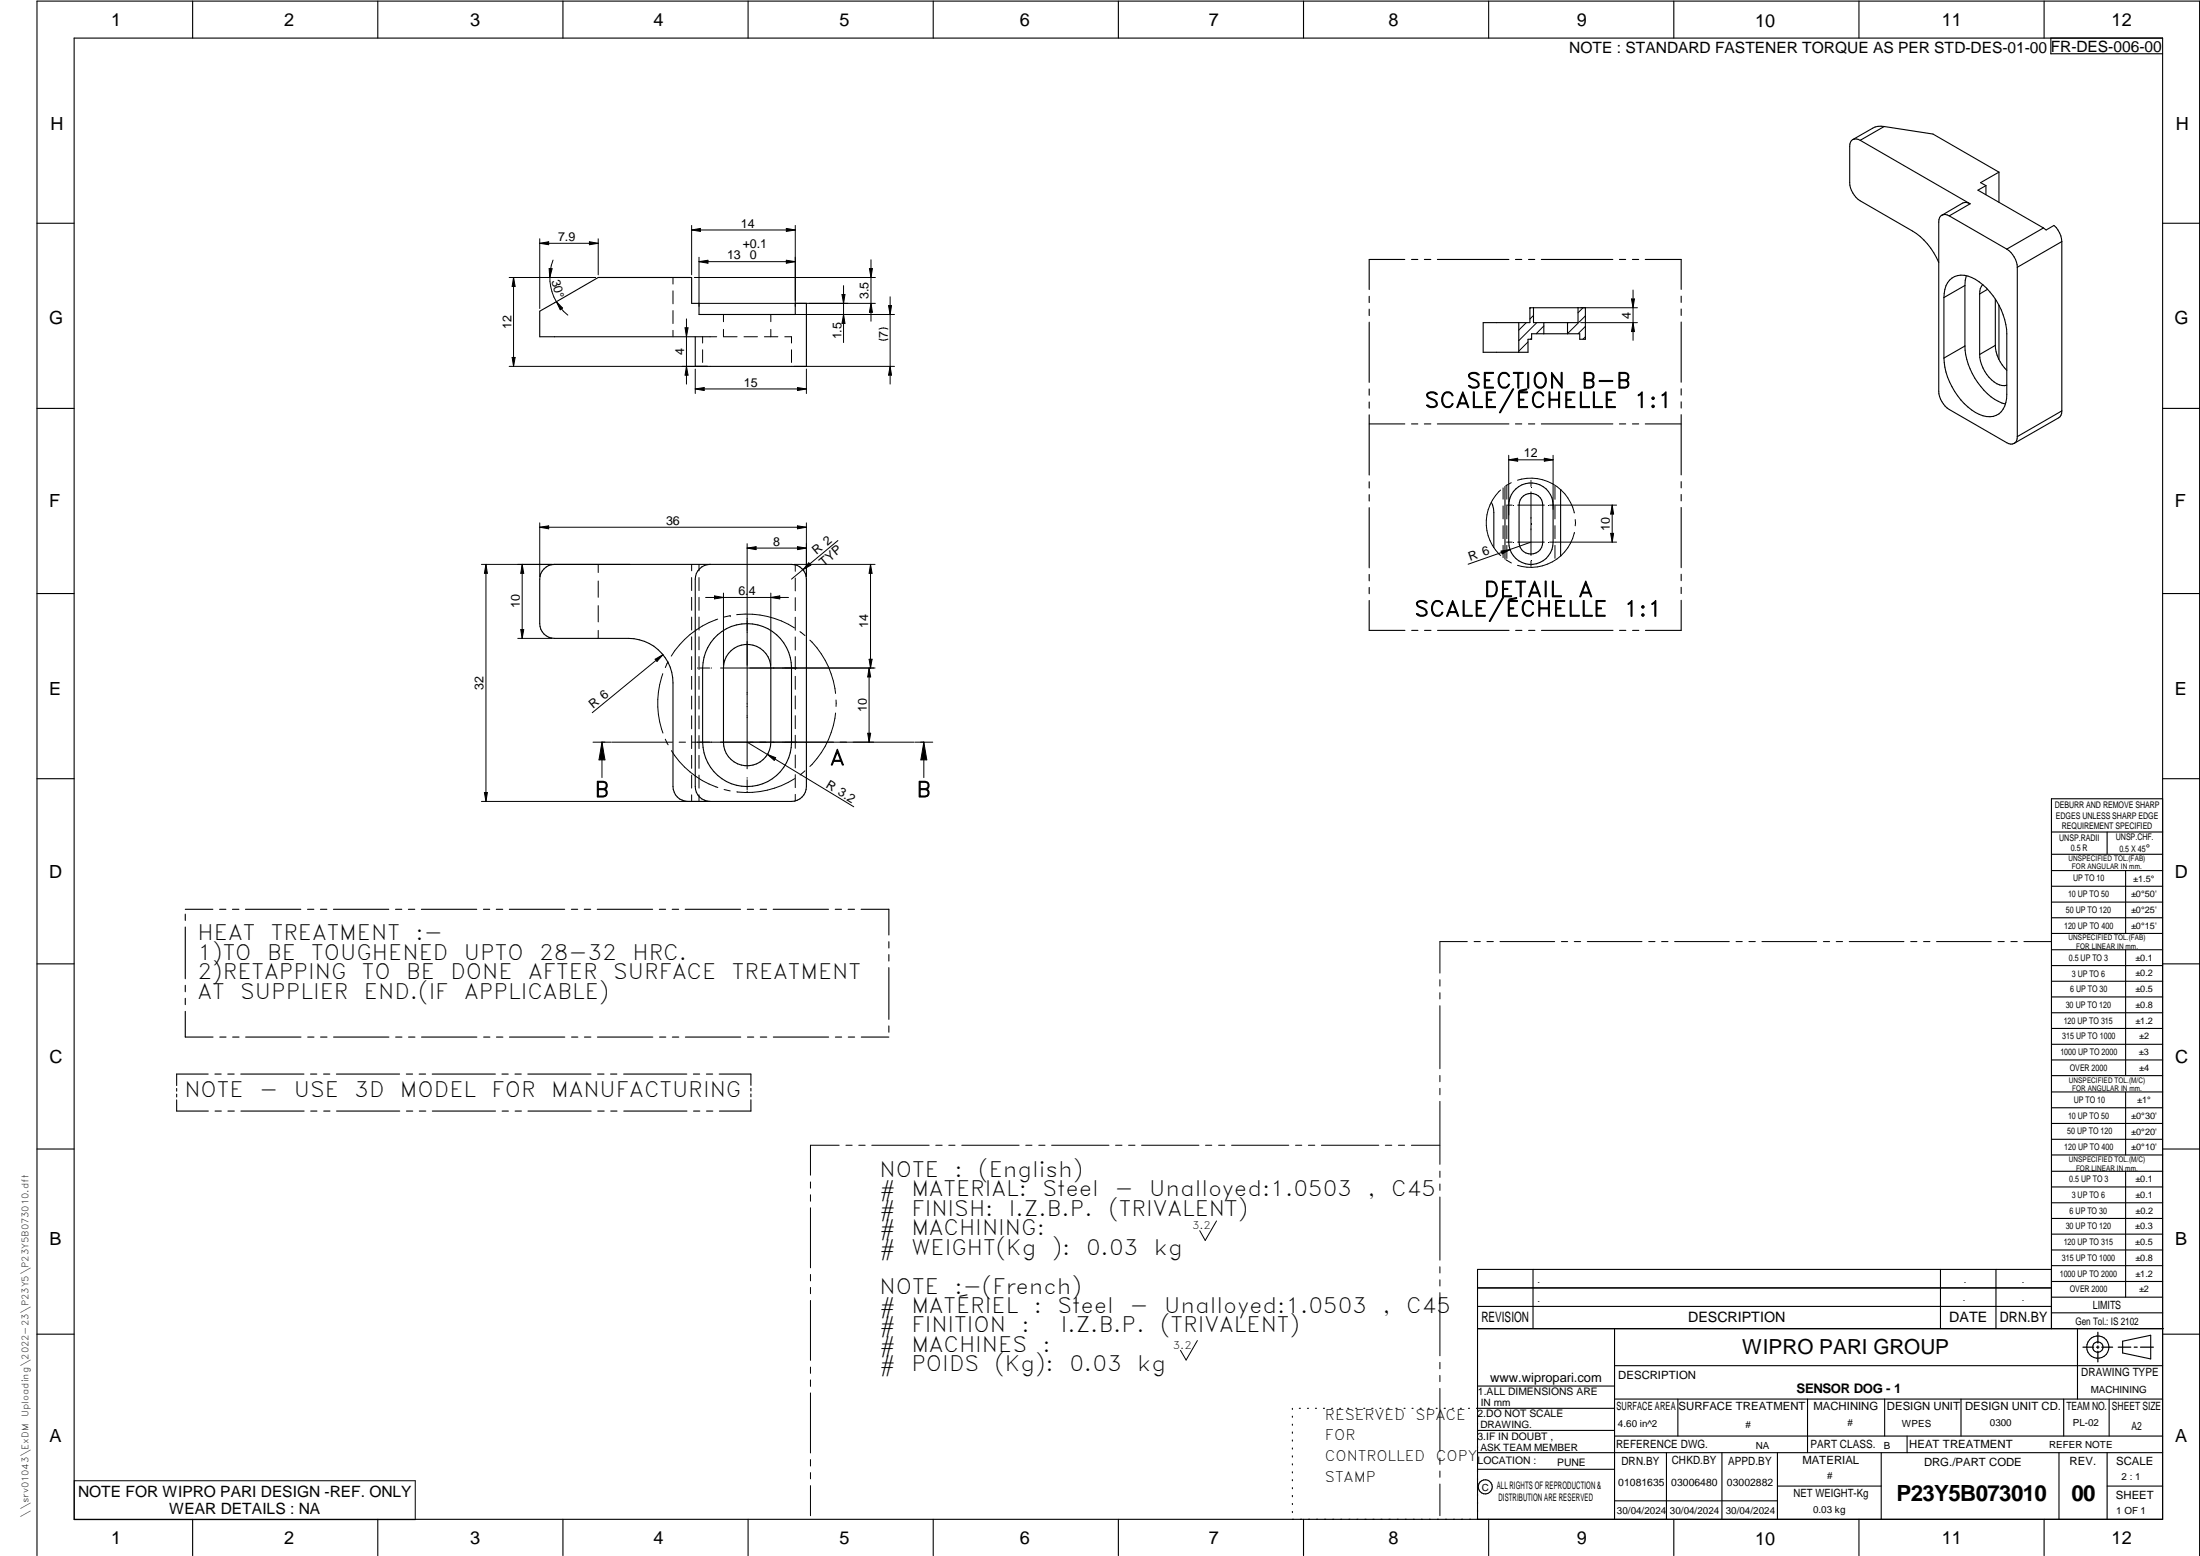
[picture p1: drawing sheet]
<svg xmlns="http://www.w3.org/2000/svg" width="594mm" height="420mm" viewBox="0 0 594 420" stroke-linecap="round" stroke-linejoin="round" font-family="sans-serif">
<g fill="none" stroke="#000" stroke-width=".3">
<path d="M20 10.3h564v400h-564zM52 .3v10M102 .3v10M152 .3v10M202 .3v10M252 .3v10M302 .3v10M352 .3v10M402 .3v10M452 .3v10M502 .3v10M552 .3v10"/>
<path d="M553.8 10.3v4.2h30.2M500.3 37.7a2.01 2.01 0 0 1 2 .2M500.3 37.7a1.99 1.99 0 0 0-.8 1.8v9.8a6.4 6.4 0 0 0 2.8 4.9l14.2 8.2a18 18 0 0 1 7 8.5M502.3 37.9l29.7 17.1M508.8 34.2a4.4 4.4 0 0 0-3.1 .4l-5.4 3.1M508.8 34.2l-6.5 3.7M508.8 34.2l13.2 2 17.8 10.3M524.4 58.1a1.86 1.86 0 0 1 2 .2M524.4 58.1a1.86 1.86 0 0 0-.9 1.8v45.8a6.4 6.4 0 0 0 2.9 4.9l15.5 8.9a1.86 1.86 0 0 0 2 .2M526.4 58.3l15.5 9M532 55a1.99 1.99 0 0 0-2-.2l-5.6 3.3M532 55l-5.6 3.3"/>
<path d="M536.3 50.1l-2.2 1.3 17.7 10.2M536.3 50.1v2.5M539.8 46.5l-5 2.8 1.5 .8M539.8 46.5v8.1M10 60.3h10M379.3 70.1h-9.6v8.1M381.2 70.1h1.7M384.6 70.1h1.8M388.1 70.1h19.4M409.2 70.1h1.7M412.7 70.1h1.7M416.2 70.1h19.3"/>
<path d="M437.3 70.1h1.7M440.8 70.1h1.7M444.3 70.1h9.7v8M454 80v1.7M530.6 77.1l-5.7 3.2M530.6 77.1v16.3M531 74.5l-.4 2.6M534.6 79.4v16.3M535.4 76.8a3.4 3.4 0 0 0-.8 2.6M536.7 78.1l-2.1 1.3M541.9 67.3a6.4 6.4 0 0 1 2.8 4.9M544.7 72.2v45.7"/>
<path d="M551.8 61.6l.7 .5 2.1-1.2a6.3 6.3 0 0 1 2.2 4.3M551.8 61.6l-9.9 5.7M556.8 65.2v45.8M556.8 65.2l-12.1 7M584 60.3h10M187.7 90.9v8h30.1v-17h-3v3h-26v-3h-2v-7h-25.3l-15.8 9.1v6.9h46.1M369.7 80v1.7M369.7 83.5v1.7M369.7 87v16.3M400.5 87.1h12.6v-4h15v8.5h-1.5v-1.5h-13v1.5h-1v3.5h-12.1zM410.1 87.1v8M414.1 83.1v4h12v-4"/>
<path d="M416.9 87.1v3M423.3 87.1v3M454 83.4v1.8M454 87v16.2M524.9 80.3v16.4M524.9 80.3a5.8 5.8 0 0 1 2.9-5.6 7.5 7.5 0 0 1 7.7 2.2l.9 .9a19.7 19.7 0 0 1 3.4 4.6M530.6 93.4a18.4 18.4 0 0 0 9 15l2 .7M530.6 93.4l-5.7 3.3M534.6 95.7a9.6 9.6 0 0 0 5.4 8.2l1.3 .2 .6-.1M538.8 93.3a9.9 9.9 0 0 0 3.1 6.7M538.8 80.8v12.5M538.8 93.3l-4.2 2.4"/>
<path d="M539.8 82.4v14.7M539.8 82.4l1.1 2.6a15.8 15.8 0 0 1 1 5.1v16.4a5.5 5.5 0 0 1-3.6 5.9 9.3 9.3 0 0 1-7.9-3.4 19 19 0 0 1-5.5-12.3M10 110.3h10M369.7 105v1.7M369.7 108.5v1.7M369.7 112v16.3M369.7 114.5h9.6M381.2 114.5h1.7M384.6 114.5h1.8M388.1 114.5h19.4M409.2 114.5h1.7M412.7 114.5h1.7"/>
<path d="M416.2 114.5h19.3M437.3 114.5h1.7M440.8 114.5h1.7M444.3 114.5h9.7M454 105v1.7M454 108.5v1.7M454 112v16.2M544.7 117.9a1.86 1.86 0 0 1-.8 1.8M556.8 111a1.99 1.99 0 0 1-.9 1.8l-12 6.9M556.8 111l-12.1 6.9M584 110.3h10M369.7 130.1v1.7"/>
<path d="M369.7 133.6v1.7M369.7 137.1v16.2M402.7 135.6l.6 1.8 .1 1v9.5M406.4 131.4v19.6M409.4 132a6 6 0 0 1 6.4-1.1 6 6 0 0 1 3.6 5.5v10a6 6 0 0 1-6 6 6 6 0 0 1-6-6v-10a6.1 6.1 0 0 1 2-4.4zM411.4 133.9a3.2 3.2 0 0 1 3.4-.4 3.2 3.2 0 0 1 1.8 2.9v10a3.2 3.2 0 0 1-3.2 3.2 3.2 3.2 0 0 1-3.2-3.2v-10a3 3 0 0 1 1.2-2.5zM421.4 132.2v18M454 130v1.7M454 133.5v1.8M454 137v16.3M146.9 153.6a3.7 3.7 0 0 1 2.9-1.2h63.9a4 4 0 0 1 4.1 4v56a4 4 0 0 1-4.1 4h-27.9a4 4 0 0 1-4.1-4v-28a12 12 0 0 0-12-12h-19.9a4 4 0 0 1-4.1-4v-12a3.7 3.7 0 0 1 1.2-2.8zM191.8 152.4a4 4 0 0 0-4.1 4v56a4 4 0 0 0 4.1 4"/>
<path d="M369.7 155.1v1.7M369.7 158.6v1.7M454 155.1v1.7M454 158.6v1.7M10 160.3h10M192.8 172.4a12 12 0 0 1 13.2-3.2 12 12 0 0 1 7.7 11.2v20a12 12 0 0 1-12 12 12 12 0 0 1-12-12v-20a12.3 12.3 0 0 1 3.1-8zM197.4 175.7a6.4 6.4 0 0 1 6.9-1.2 6.4 6.4 0 0 1 3.8 5.9v20a6.4 6.4 0 0 1-6.3 6.4 6.4 6.4 0 0 1-6.4-6.4v-20a6.3 6.3 0 0 1 2-4.7zM369.7 162.1v8.1h9.7M381.2 170.2h1.7M384.7 170.2h1.7M388.2 170.2h19.3M409.3 170.2h1.7"/>
<path d="M412.8 170.2h1.7M416.3 170.2h19.3M437.3 170.2h1.7M440.9 170.2h1.6M454 162.1v8.1h-9.7M584 160.3h10M10 210.3h10M584 215.7h-30v143.1M584 210.3h10M554 224.7h30M554 230.7h30M554 235.1h30"/>
<path d="M554 239.3h30M569 224.7v6M574 235.1v17M50 246.8v1.7M50 250.3v14M50 245.5h7.5M59.3 245.5h1.7M62.8 245.5h1.7M66.3 245.5h14.9M83.1 245.5h1.6M86.5 245.5h1.8M90 245.5h15"/>
<path d="M106.8 245.5h1.7M110.3 245.5h1.7M113.8 245.5h14.9M130.5 245.5h1.7M134 245.5h1.8M137.5 245.5h15M154.3 245.5h1.7M157.8 245.5h1.7M161.3 245.5h14.9M178 245.5h1.7M181.5 245.5h1.8M185 245.5h15"/>
<path d="M201.8 245.5h1.7M205.3 245.5h1.7M208.8 245.5h14.9M225.5 245.5h1.7M229 245.5h1.8M232.5 245.5h7.5v7M240 254.3v1.7M240 257.8v1.7M554 243.6h30M554 247.8h30M554 252.1h30M554 256.5h30"/>
<path d="M574 256.5v33.9M10 260.3h10M50 273.1v6.9h7.5M50 266.1v1.7M50 269.6v1.7M240 261.3v14M240 277v1.7M554 260.7h30M554 265h30M554 269.2h30M554 273.5h30M554 277.7h30"/>
<path d="M584 260.3h10M47.7 297v3h8.6M47.7 293.9v.7M47.7 295.4v.8M56.2 290h-8.5v3.1M58 290h1.7M59.3 280h1.7M61.5 290h1.7M62.8 280h1.8M65 290h17.1M66.3 280h15M83.1 280h1.7"/>
<path d="M83.9 290h1.6M86.6 280h1.7M87.4 290h1.7M90.1 280h14.9M90.8 290h17.1M106.8 280h1.7M109.7 290h1.7M110.3 280h1.7M113.2 290h1.7M113.8 280h15M116.7 290h17.1M130.6 280h1.7"/>
<path d="M134.1 280h1.7M135.5 290h1.7M137.6 280h14.9M139.1 290h1.7M142.5 290h17.1M154.3 280h1.7M157.8 280h1.7M161.3 280h15M161.4 290h1.7M164.9 290h1.7M168.4 290h17.1M178.1 280h1.7"/>
<path d="M181.6 280h1.7M185.1 280h14.9M187.2 290h1.7M190.7 290h1.7M194.2 290h8.6v3.1M201.8 280h1.7M202.8 293.9v.7M202.8 295.4v.8M202.8 297v3h-8.5M205.3 280h1.7M208.8 280h15M225.6 280h1.7"/>
<path d="M229.1 280h1.7M232.6 280h7.4M554 282h30M554 286.2h30M554 290.4h30M554 294.9h30M554 299.1h30M574 294.9v17M10 310.3h10M58.1 300h1.7M61.5 300h1.8M65.1 300h17"/>
<path d="M83.9 300h1.7M87.4 300h1.7M90.9 300h17M109.8 300h1.7M113.2 300h1.8M116.7 300h17.1M135.6 300h1.7M139.1 300h1.7M142.6 300h17M161.4 300h1.7M164.9 300h1.7M168.4 300h17.1"/>
<path d="M187.3 300h1.7M190.8 300h1.7M554 303.4h30M554 307.6h30M554 311.9h30M554 316.3h30M574 316.3v34M584 310.3h10M554 320.5h30M554 324.8h30M554 329h30M554 333.2h30"/>
<path d="M554 337.5h30M399 358.8h185.2M399 352.8h155M399 347.8h155M414 342.8v16M436 358.8v51.5M524 342.8v16M539 342.8v16M554 341.8h30M554 346h30M554 350.3h30M554 354.5h30"/>
<path d="M554 342.8h-155v67.5M561 358.8v19M10 360.3h10M399 374.3h37M436 377.8h148M453.1 377.8v10M488.1 377.8v14.5M508.9 377.8v10M529.5 377.8v10M557.3 377.8v10M569.5 377.8v10M573.2 362.2l7.6-1.6v6.3l-7.6-1.6z"/>
<path d="M584 368.8h-148M584 360.3h10M349 380.3v.3M349 382.4v.3M349 384.6v.3M349 386.7v.3M349 388.8v.3M349 391v.3M349 393.1v.3M349 395.3v.3M349 397.4v.3M349 399.5v.3"/>
<path d="M350.9 380.3h.2M353.1 380.3h.2M355.2 380.3h.3M357.4 380.3h.3M359.6 380.3h.3M361.7 380.3h.3M363.9 380.3h.3M366.1 380.3h.3M368.3 380.3h.2M370.4 380.3h.3M372.6 380.3h.3M374.8 380.3h.3"/>
<path d="M376.9 380.3h.4M379.1 380.3h.3M381.3 380.3h.3M383.4 380.3h.4M385.6 380.3h.3M387.8 380.3h.3M390 380.3h.3M392.2 380.3h.3M394.3 380.3h.3M396.5 380.3h.3M398.7 380.3h37.3M399 396.7h37"/>
<path d="M399 392.3h185M399 386.2h37M436 387.8h148M450 392.3v18M465 392.3v18M480 392.3v18M508 392.3v18M515 387.8v4.5M556 392.3v18M569 392.3v18M52 410.3v9.7M102 410.3v9.7"/>
<path d="M152 410.3v9.7M202 410.3v9.7M252 410.3v9.7M302 410.3v9.7M349 401.7v.3M349 403.8v.4M349 406v.3M349 408.1v.3M352 410.3v9.7M402 410.3v9.7M436 405.3h44M452 410.3v9.7"/>
<path d="M480 401.3h28M502 410.3v9.7M552 410.3v9.7M569 401.3h15M10 420v-419.7h584v419.7"/>
<circle cx="566.5" cy="363.7" r="1.39"/>
<circle cx="566.5" cy="363.8" r="3"/>
<circle cx="401.1" cy="401.5" r="1.9"/>
</g>
<g fill="none" stroke="#000" stroke-width=".27">
<path d="M137.5 74.9h23.3M138.7 74.9l.4 2.4h-.8zM138.7 74.9v24M145.7 65.7l2.5-.4v.8zM145.7 65.7h15.8M145.7 64.5v18.8M148.3 72.5l.8 .1-.6 2.3zM149.3 70.2a12.9 12.9 0 0 0 .9 11.2M159.2 65.3l2.3 .4-2.3 .4zM161.5 64.5v9.7M181.7 74.9v1.8M181.7 78.5v3.5"/>
<path d="M186.8 60.9v13.3M186.8 62.1l2.3-.4v.8zM186.8 62.1h28M187.5 74.9h48.9M188.8 70.7l2.4-.4v.8zM188.8 70.7h26M188.8 69.5v13.2M212.3 61.7l2.5 .4-2.5 .4zM212.3 70.3l2.5 .4-2.5 .4zM214.8 60.9v21.8M227.4 79.5h.8l-.4 2.4zM227.8 77.1v15.4"/>
<path d="M234.8 72.5h.8l-.4 2.4zM235.2 70.1v16.6M441 78.3v13.6M137.5 98.9h53.5M138.3 96.5h.8l-.4 2.4zM150.2 81.4l1.7 1.8-.6 .5zM150.2 81.4l1.9 2.6 1.2 1.1M181.7 83.9v3.5M181.7 89.2v1.7M185 88.5h.8l-.4 2.4zM185.4 98.9l.4 2.4h-.8zM185.4 86.1v17.6"/>
<path d="M187.7 99.7v6.6M188.5 81.9h47.9M189.7 90.9v1.7M189.7 94.4v3.5M191.8 90.9h1.7M195.4 88.9v2h3.6M195.4 84.9v2M200.9 90.9h3.6M206.4 90.9h3.7M208.1 84.9v2M208.1 88.9v2M211.9 90.9h1.8v1.7"/>
<path d="M213.7 94.4v3.5M214.5 98.9h27M214.5 84.9h27M217.8 99.7v6.6M227.8 84.9l.4 2.4h-.8zM235.2 81.9l.4 2.4h-.8zM239.8 91.6a2.6 2.6 0 0 1-2.4 0M239.8 88.9a2.6 2.6 0 0 0-2.4 0M239.9 82.5h.8l-.3 2.4zM240.4 80.1v23.6M240.4 98.9l.3 2.4h-.8zM412.2 87.1l-2.1 2.1"/>
<path d="M412.6 92.3l-2.5 2.5M413.3 83.1l-.2 .2M413.6 91.3l-.3 .3M414.1 85.2l-1 .9M415 87.1l-4.9 4.9M416.9 88l-2.1 2.1M423.5 87.1l-.2 .1M426.8 83.1h15.4M426.8 87.1h15.4M427.5 83.1l-1.4 1.4M428.1 91l-.7 .6M428.1 88.1l-2 2"/>
<path d="M428.1 85.3l-4.8 4.8M440.6 80.7h.8l-.4 2.4zM441 87.1l.4 2.4h-.8zM187.7 105l2.5-.4v.9zM187.7 105h30.1M215.3 104.6l2.5 .4-2.5 .5zM405.2 132.3a12 12 0 0 0 .1 17.7M405.9 131.7v3.1M405.9 136.6v3.5M406.7 136.4h.1M406.9 131.3v3.5M406.9 136.6v3.5"/>
<path d="M407 136.4h1.3M407.4 124.2h12M407.4 122.9v16.2M407.4 124.2l2.4-.5v.8zM408.1 130.3l-1.5 .9M409.8 129.7a12 12 0 0 1 15.3 8.8M409.8 136.4h7.2M413.4 129.7v.1M413.4 130v1.4M413.4 132.8v8.6M417 123.7l2.4 .5-2.4 .3zM418.5 136.4h1.3"/>
<path d="M419.4 122.9v14.6M419.9 131.3v3.5M419.9 136.7v3.4M420 136.4h16.5M435.3 136.4l.4 2.4h-.8zM435.3 136.4v10M130 152.4h40M131.2 152.4v64M131.2 152.4l.4 2.4h-.8zM141 152.4v20M141 152.4l.4 2.4h-.8zM145.7 141.2v14.5"/>
<path d="M145.7 142.4l2.5-.4v.8zM145.7 142.4h72.1M161.5 152.4v2.2M161.5 156.9v4.4M186.8 152.4v1.7M186.8 156v3.5M188.8 152.4v1.7M188.8 156v3.5M201.8 148l2.4-.4v.8zM201.8 146.8v43.5M201.8 148h16M214.5 152.4h21.8"/>
<path d="M214.8 152.5v1.8M214.8 156.1v3.5M215.3 142l2.5 .4-2.5 .4zM215.3 147.6l2.5 .4-2.5 .4zM217.8 141.2v14.5M218.4 152l.5 .6-2.1 1.2zM226.3 146l-12.6 10.4M235.1 152.4l.4 2.4h-.8zM235.1 152.4v28M405.3 148.8l2.4-.4-2.1 1.2zM405.9 141.9v3.6M405.9 147.3v3.3"/>
<path d="M406.6 151.1l1.5 .9M406.7 146.4h.1M406.9 141.9v3.6M406.9 147.3v3.5M407 146.4h1.3M409.8 146.4h7.2M413.4 141.5v8.5M413.4 151.5v1.3M413.4 153v.1M413.4 146.4l-17 6M418.5 146.4h1.3M419.9 141.9v3.6"/>
<path d="M419.9 147.3v3.4M420 146.4h16.5M425.1 143.8a12 12 0 0 1-15.3 8.9M425.4 140.3v1.7M434.9 144h.8l-.4 2.4zM139.8 172.4h9.2M140.6 170h.8l-.4 2.4zM161.5 163.5v4.4M161.5 170.2v2.2M176.9 178l2.1-1.2-1.6 1.8zM179 176.8l-19.1 15.6M180.4 178.7l-.7 1.6"/>
<path d="M186.8 161.3v3.5M186.8 166.6v3.5M186.8 172v3.5M186.8 177.3v3.5M188.8 161.3v3.5M188.8 166.6v3.5M188.8 172v3.5M188.8 177.3v3.5M190.5 161.3h22.4M192.9 160.9l2.5 .4-2.5 .4zM193.8 167.2a24 24 0 0 0-12.5 10M195.4 160.1v19.6"/>
<path d="M197.2 166.2h.1M197.2 166.2l-1.7 .4M198.9 166a23.8 23.8 0 0 1 15.6 3.5M208.1 160.1v19.6M208.1 161.3l2.5-.4v.8zM214.8 161.4v3.5M214.8 166.7v3.5M214.8 172v3.5M214.8 177.3v3.5M216 170.6l1.4 1M218.7 172.8a23.5 23.5 0 0 1 6.9 14.4M234.7 178h.8l-.4 2.4z"/>
<path d="M179 181.9a23.7 23.7 0 0 0 0 16.1M179.7 199.6l.7 1.5M186.8 182.6v3.5M186.8 188v3.5M186.8 193.3v3.5M186.8 198.6v3.5M188.3 180.4h.2M188.8 182.6v3.5M188.8 188v3.5M188.8 193.3v3.5M188.8 198.6v3.5M188.9 180.4h2.7"/>
<path d="M192 180.4h.1M194.6 180.4h41.7M201.8 190.5v17.1M214.8 182.6v3.5M214.8 187.9v3.5M214.8 193.3v3.5M214.8 198.5v3.6M225.6 192.5a23.7 23.7 0 0 1-6.9 14.5M225.8 189v1.8M234.3 198h.8l-.4 2.4zM234.7 180.4v20M234.7 180.4l.4 2.4h-.8z"/>
<path d="M130 216.4h61M130.8 214h.8l-.4 2.4zM160.1 200.4h4.9M162.6 200.4l.8 4.8h-1.7zM162.6 200.4v9.6M165.2 200.4h16.4M181.3 202.7a23.9 23.9 0 0 0 12.5 9.9M183.4 200.4h1.7M186.8 204v3.5M186.8 209.3v3.5M186.8 214.6v1.8M186.9 200.4h59.9"/>
<path d="M188.8 204v3.5M188.8 209.3v3.5M188.8 214.6v1.8M195.5 213.2l1.7 .4M201.8 200.4l28.7 17.4M201.8 210v.1M201.8 210.5v2.7M201.8 213.6v.2M207.2 203.7l2.3 .9-.4 .7zM214.6 210.3a24 24 0 0 1-15.6 3.5M214.8 203.9v3.4M214.8 209.2v3.5"/>
<path d="M214.8 214.5v1.8M217.4 208.2l-1.3 1.1M247.1 200.4h4.8M249.5 200.4l.8 4.8h-1.6zM249.5 200.4v9.6M396.2 254.3h-7.4v8.5M398.1 254.3h1.6M401.5 254.3h1.8M405 254.3h14.8M421.6 254.3h1.7M425.1 254.3h1.7M428.6 254.3h14.8"/>
<path d="M445.2 254.3h1.7M448.7 254.3h1.7M452.2 254.3h14.8M468.8 254.3h1.7M472.3 254.3h1.7M475.8 254.3h14.8M492.4 254.3h1.7M495.8 254.3h1.8M499.4 254.3h14.7M516 254.3h1.6M519.4 254.3h1.8M522.9 254.3h14.8"/>
<path d="M539.5 254.3h1.7M543 254.3h1.7M546.5 254.3h7.4M388.8 264.5v1.8M388.8 268.1v1.6M388.8 271.6v17M388.8 290.4v1.7M388.8 293.9v1.7M388.8 297.4v17M218.9 319.2v1.6M226.6 309.2h-7.7v8.1M228.4 309.2h1.7"/>
<path d="M231.9 309.2h1.7M235.4 309.2h15.5M252.7 309.2h1.7M256.2 309.2h1.7M259.7 309.2h15.5M277 309.2h1.7M280.5 309.2h1.7M284 309.2h15.5M301.2 309.2h1.8M304.8 309.2h1.7M308.3 309.2h15.5M325.5 309.2h1.7"/>
<path d="M329.1 309.2h1.6M332.6 309.2h15.4M349.8 309.2h1.7M353.3 309.2h1.7M356.8 309.2h15.5M374.1 309.2h1.7M377.6 309.2h1.7M381.1 309.2h7.7M388.8 316.2v1.7M388.8 319.7v1.7M218.9 322.6v1.8M218.9 326.1v16.2"/>
<path d="M328.5 329.7l-3 5.2-1.5-2.6M388.8 323.2v17.1M218.9 344.1v1.8M218.9 347.6v1.7M218.9 351.2v16.1M388.8 342.1v1.6M388.8 345.6v1.7M388.8 349v17.1M218.9 369.1v1.7M218.9 372.6v1.8M218.9 376.1v16.2M323.3 362l-3 5.2-1.5-2.6"/>
<path d="M388.8 367.9v1.7M388.8 371.4v1.7M388.8 374.9v17M20.1 399.8h92v10.5h-92zM218.9 394.1v1.8M218.9 397.6v1.7M388.8 393.7v1.7M388.8 397.2v1.7M218.9 401.2v8.1M388.8 400.7v8.6"/>
</g>
<path d="M566.5 359.7v3M562.5 363.8h2.9M566.1 363.8h.7M566.5 363.4v.7M566.5 364.9v2.8M567.6 363.8h2.9M572 363.8h3.4M576.3 363.8h.8M578 363.8h3.5" fill="none" stroke="#000" stroke-width=".34"/>
<g fill="#000">
<path d="M138.7 74.9l.4 2.4h-.8zM145.7 65.7l2.5-.4v.8zM148.3 72.5l.8 .1-.6 2.3zM159.2 65.3l2.3 .4-2.3 .4zM186.8 62.1l2.3-.4v.8zM188.8 70.7l2.4-.4v.8zM212.3 61.7l2.5 .4-2.5 .4zM212.3 70.3l2.5 .4-2.5 .4zM227.4 79.5h.8l-.4 2.4zM234.8 72.5h.8l-.4 2.4zM138.3 96.5h.8l-.4 2.4zM150.2 81.4l1.7 1.8-.6 .5z"/>
<path d="M185 88.5h.8l-.4 2.4zM227.8 84.9l.4 2.4h-.8zM235.2 81.9l.4 2.4h-.8zM239.9 82.5h.8l-.3 2.4zM440.6 80.7h.8l-.4 2.4zM441 87.1l.4 2.4h-.8zM185.4 98.9l.4 2.4h-.8zM187.7 105l2.5-.4v.9zM215.3 104.6l2.5 .4-2.5 .5zM240.4 98.9l.3 2.4h-.8zM407.4 124.2l2.4-.5v.8zM417 123.7l2.4 .5-2.4 .3z"/>
<path d="M435.3 136.4l.4 2.4h-.8zM131.2 152.4l.4 2.4h-.8zM141 152.4l.4 2.4h-.8zM145.7 142.4l2.5-.4v.8zM201.8 148l2.4-.4v.8zM215.3 142l2.5 .4-2.5 .4zM215.3 147.6l2.5 .4-2.5 .4zM218.4 152l.5 .6-2.1 1.2zM235.1 152.4l.4 2.4h-.8zM405.3 148.8l2.4-.4-2.1 1.2zM434.9 144h.8l-.4 2.4zM140.6 170h.8l-.4 2.4z"/>
<path d="M176.9 178l2.1-1.2-1.6 1.8zM192.9 160.9l2.5 .4-2.5 .4zM208.1 161.3l2.5-.4v.8zM234.7 178h.8l-.4 2.4zM234.3 198h.8l-.4 2.4zM234.7 180.4l.4 2.4h-.8zM130.8 214h.8l-.4 2.4zM162.6 200.4l.8 4.8h-1.7zM207.2 203.7l2.3 .9-.4 .7zM249.5 200.4l.8 4.8h-1.6z"/>
</g>
<g font-size="6">
<text x="512.1" y="405.2">P23Y5B073010</text>
<text x="559.4" y="405.2">00</text>
</g>
<g font-size="5.7">
<text x="396" y="104.8">SECTION</text>
<text x="427" y="104.8">B-B</text>
<text x="384.7" y="110.1">SCALE/ÉCHELLE</text>
<text x="441.2" y="110.1">1:1</text>
<text x="400.7" y="161.2">DETAIL</text>
<text x="426.2" y="161.2">A</text>
<text x="381.9" y="166.4">SCALE/ÉCHELLE</text>
<text x="438.5" y="166.4">1:1</text>
<text x="224.1" y="206.6">A</text>
<text x="160.5" y="215.2">B</text>
<text x="247.4" y="215.2">B</text>
<text x="53.4" y="253.9">HEAT</text>
<text x="73.1" y="253.9">TREATMENT</text>
<text x="112.2" y="253.9">:-</text>
<text x="53.4" y="259.2">1)TO</text>
<text x="72.1" y="259.2">BE</text>
<text x="84.1" y="259.2">TOUGHENED</text>
<text x="125.3" y="259.2">UPTO</text>
<text x="145.6" y="259.2">28-32</text>
<text x="170.8" y="259.2">HRC.</text>
<text x="53.4" y="264.4">2)RETAPPING</text>
<text x="53.4" y="269.7">AT</text>
<text x="64.9" y="269.7">SUPPLIER</text>
<text x="97.7" y="264.4">TO</text>
<text x="98.3" y="269.7">END.(IF</text>
<text x="109.7" y="264.4">BE</text>
<text x="121.6" y="264.4">DONE</text>
<text x="125.3" y="269.7">APPLICABLE)</text>
<text x="142.7" y="264.4">AFTER</text>
<text x="165.6" y="264.4">SURFACE</text>
<text x="197.6" y="264.4">TREATMENT</text>
<text x="49.8" y="296.3">NOTE</text>
<text x="70" y="296.3">-</text>
<text x="79.3" y="296.3">USE</text>
<text x="95.7" y="296.3">3D</text>
<text x="108" y="296.3">MODEL</text>
<text x="132.7" y="296.3">FOR</text>
<text x="148.9" y="296.3">MANUFACTURING</text>
<text x="237.5" y="317.8">NOTE</text>
<text x="257.7" y="317.8">:</text>
<text x="264.1" y="317.8">(English)</text>
<text x="237.5" y="323">#</text>
<text x="246.1" y="323">MATERIAL:</text>
<text x="281.5" y="323">Steel</text>
<text x="301" y="323">-</text>
<text x="310.3" y="323">Unalloyed:1.0503</text>
<text x="369.2" y="323">,</text>
<text x="375.7" y="323">C45</text>
<text x="237.5" y="328.3">#</text>
<text x="246.1" y="328.3">FINISH:</text>
<text x="272.4" y="328.3">I.Z.B.P.</text>
<text x="299.3" y="328.3">(TRIVALENT)</text>
<text x="237.5" y="333.5">#</text>
<text x="246.1" y="333.5">MACHINING:</text>
<text x="237.5" y="338.8">#</text>
<text x="246.1" y="338.8">WEIGHT(Kg</text>
<text x="284" y="338.8">):</text>
<text x="293.3" y="338.8">0.03</text>
<text x="311.6" y="338.8">kg</text>
<text x="237.5" y="349.3">NOTE</text>
<text x="257.7" y="349.3">:-(French)</text>
<text x="237.5" y="354.5">#</text>
<text x="237.5" y="359.8">#</text>
<text x="246.1" y="359.8">FINITION</text>
<text x="246.1" y="354.5">MATÉRIEL</text>
<text x="275.8" y="359.8">:</text>
<text x="279.2" y="354.5">:</text>
<text x="285.6" y="354.5">Steel</text>
<text x="286.4" y="359.8">I.Z.B.P.</text>
<text x="305" y="354.5">-</text>
<text x="313.3" y="359.8">(TRIVALENT)</text>
<text x="314.4" y="354.5">Unalloyed:1.0503</text>
<text x="373.3" y="354.5">,</text>
<text x="379.7" y="354.5">C45</text>
<text x="237.5" y="365">#</text>
<text x="246.1" y="365">MACHINES</text>
<text x="281.5" y="365">:</text>
<text x="237.5" y="370.3">#</text>
<text x="246.1" y="370.3">POIDS</text>
<text x="268.5" y="370.3">(Kg):</text>
<text x="288.8" y="370.3">0.03</text>
<text x="307.1" y="370.3">kg</text>
</g>
<text font-size="5.6" x="470.5" y="365.5">WIPRO PARI GROUP</text>
<g font-size="4.9">
<text x="30" y="6.9">1</text>
<text x="76.7" y="6.9">2</text>
<text x="127" y="6.9">3</text>
<text x="176.5" y="6.9">4</text>
<text x="226.7" y="6.9">5</text>
<text x="275.4" y="6.9">6</text>
<text x="326.4" y="6.9">7</text>
<text x="375" y="6.9">8</text>
<text x="425.8" y="6.9">9</text>
<text x="473.9" y="7.3">10</text>
<text x="524.3" y="6.9">11</text>
<text x="570.2" y="6.9">12</text>
<text x="13.6" y="35.1">H</text>
<text x="587.6" y="35.1">H</text>
<text x="13.2" y="87.5">G</text>
<text x="587.2" y="87.5">G</text>
<text x="13.2" y="137">F</text>
<text x="587.2" y="137">F</text>
<text x="13.2" y="187.6">E</text>
<text x="587.2" y="187.6">E</text>
<text x="13.2" y="237">D</text>
<text x="587.2" y="237">D</text>
<text x="13.4" y="287.1">C</text>
<text x="587.4" y="287.1">C</text>
<text x="13.4" y="336.2">B</text>
<text x="587.4" y="336.2">B</text>
<text x="13.4" y="389.3">A</text>
<text x="587.4" y="389.3">A</text>
<text x="30" y="416.9">1</text>
<text x="76.7" y="416.9">2</text>
<text x="127" y="416.9">3</text>
<text x="176.5" y="416.9">4</text>
<text x="226.7" y="416.9">5</text>
<text x="275.4" y="416.9">6</text>
<text x="326.4" y="416.9">7</text>
<text x="375" y="416.9">8</text>
<text x="425.8" y="416.9">9</text>
<text x="473.9" y="417.3">10</text>
<text x="524.3" y="416.9">11</text>
<text x="570.2" y="416.9">12</text>
</g>
<g font-size="4.2">
<text x="423.7" y="14.3">NOTE : STANDARD FASTENER TORQUE AS PER STD-DES-01-00</text>
<text x="553.8" y="14">FR-DES-006-00</text>
<text x="21.1" y="404.3">NOTE FOR WIPRO PARI DESIGN -REF. ONLY</text>
<text x="45.7" y="408.8">WEAR DETAILS : NA</text>
</g>
<g font-size="3.9">
<text x="400" y="357.1">REVISION</text>
<text x="455.9" y="357.1">DESCRIPTION</text>
<text x="526.4" y="357.1">DATE</text>
<text x="540" y="357.1">DRN.BY</text>
<text x="357.8" y="383.3">RESERVED</text>
<text x="382.3" y="383.3">SPACE</text>
<text x="357.8" y="388.9">FOR</text>
<text x="357.8" y="394.5">CONTROLLED</text>
<text x="387.8" y="394.5">COPY</text>
<text x="357.8" y="400">STAMP</text>
</g>
<text font-size="3.6" x="485.1" y="376.1">SENSOR DOG - 1</text>
<text font-size="3.5" x="402.4" y="373.3">www.wipropari.com</text>
<g font-size="3.4">
<text x="150.7" y="65.1">7.9</text>
<text x="200.1" y="61.5">14</text>
<text x="196.3" y="70.1">13</text>
<text x="200.6" y="66.9">+0.1</text>
<text x="202.5" y="70.1">0</text>
<text x="148.9" y="75.8" transform="rotate(75 148.9 75.8)">30°</text>
<text x="234.6" y="80.8" transform="rotate(-90 234.6 80.8)">3.5</text>
<text x="138.1" y="88.8" transform="rotate(-90 138.1 88.8)">12</text>
<text x="440.3" y="86.1" transform="rotate(-90 440.3 86.1)">4</text>
<text x="184.8" y="95.9" transform="rotate(-90 184.8 95.9)">4</text>
<text x="227.2" y="91.7" transform="rotate(-90 227.2 91.7)">1.5</text>
<text x="239.8" y="91.1" transform="rotate(-90 239.8 91.1)">7</text>
<text x="200.9" y="104.4">15</text>
<text x="411.5" y="123.5">12</text>
<text x="179.9" y="141.8">36</text>
<text x="434.8" y="143.3" transform="rotate(-90 434.8 143.3)">10</text>
<text x="208.8" y="147.4">8</text>
<text x="220.5" y="150" transform="rotate(-40 220.5 150)">R 2</text>
<text x="222.5" y="153" transform="rotate(-40 222.5 153)">TYP</text>
<text x="397" y="151.5" transform="rotate(-19 397 151.5)">R 6</text>
<text x="199.4" y="160.7">6.4</text>
<text x="140.4" y="164.3" transform="rotate(-90 140.4 164.3)">10</text>
<text x="234.5" y="169.6" transform="rotate(-90 234.5 169.6)">14</text>
<text x="130.6" y="186.3" transform="rotate(-90 130.6 186.3)">32</text>
<text x="160.2" y="191.4" transform="rotate(-39 160.2 191.4)">R 6</text>
<text x="234.1" y="192.3" transform="rotate(-90 234.1 192.3)">10</text>
<text x="222.8" y="212.5" transform="rotate(31 222.8 212.5)">R 3.2</text>
</g>
<g font-size="3.1">
<text x="565.1" y="353.5">LIMITS</text>
<text x="562" y="371.7">DRAWING TYPE</text>
<text x="437" y="372.3">DESCRIPTION</text>
<text x="436.5" y="380.8">SURFACE AREA</text>
<text x="453.3" y="380.8">SURFACE TREATMENT</text>
<text x="489.7" y="380.8">MACHINING</text>
<text x="509.5" y="380.8">DESIGN UNIT</text>
<text x="530.6" y="380.8">DESIGN UNIT CD.</text>
<text x="558" y="380.6">TEAM NO.</text>
<text x="570.3" y="380.7">SHEET SIZE</text>
<text x="575.6" y="386.1">A2</text>
<text x="436.4" y="391.1">REFERENCE DWG.</text>
<text x="437.8" y="395.5">DRN.BY</text>
<text x="451.4" y="395.4">CHKD.BY</text>
<text x="466.6" y="395.5">APPD.BY</text>
<text x="486.7" y="395.4">MATERIAL</text>
<text x="488.9" y="390.9">PART CLASS.</text>
<text x="515.6" y="390.9">HEAT TREATMENT</text>
<text x="519.6" y="395.9">DRG./PART CODE</text>
<text x="558.9" y="395.5">REV.</text>
<text x="571.4" y="395.6">SCALE</text>
<text x="484.3" y="404.2">NET WEIGHT-Kg</text>
<text x="571.4" y="404.7">SHEET</text>
</g>
<text font-size="3" x="579.5" y="230.1">°</text>
<g font-size="2.8">
<text x="321.9" y="331.9">3.2</text>
<text x="560.4" y="357.7">Gen Tol.: IS 2102</text>
<text x="316.7" y="364.2">3.2</text>
<text x="399.1" y="376.6">1.ALL DIMENSIONS ARE</text>
<text x="399" y="382.7">2.DO NOT SCALE</text>
<text x="399" y="388.7">3.IF IN DOUBT ,</text>
<text x="399" y="395.4">LOCATION :</text>
<text x="420.5" y="396">PUNE</text>
<text x="404.2" y="402">ALL RIGHTS OF REPRODUCTION &amp;</text>
<text x="437" y="401.2">01081635</text>
<text x="451.3" y="401.2">03006480</text>
<text x="466.3" y="401.2">03002882</text>
<text x="404.7" y="405.4">DISTRIBUTION ARE RESERVED</text>
</g>
<g font-size="2.7">
<text x="564.6" y="376.2">MACHINING</text>
<text x="399.9" y="379.7">IN mm</text>
<text x="399.7" y="385.7">DRAWING.</text>
<text x="436.9" y="385.4">4.60 in^2</text>
<text x="471.4" y="385.5">#</text>
<text x="498.9" y="385">#</text>
<text x="513.6" y="385.3">WPES</text>
<text x="537.3" y="385.1">0300</text>
<text x="559.7" y="385.1">PL-02</text>
<text x="399.7" y="391.8">ASK TEAM MEMBER</text>
<text x="474.1" y="391.2">NA</text>
<text x="508.7" y="391.2">B</text>
<text x="553.4" y="391.1">REFER NOTE</text>
<text x="493.4" y="399.5">#</text>
<text x="572.8" y="399.7">2 : 1</text>
<text x="400.1" y="402.5">C</text>
<text x="436.6" y="408.7">30/04/2024</text>
<text x="450.9" y="408.8">30/04/2024</text>
<text x="466" y="408.9">30/04/2024</text>
<text x="489.6" y="408.5">0.03 kg</text>
<text x="571.4" y="408.7">1 OF 1</text>
</g>
<g font-size="2.5">
<text x="554.9" y="218.3">DEBURR AND REMOVE SHARP</text>
<text x="555.2" y="221">EDGES UNLESS SHARP EDGE</text>
<text x="556.1" y="227.1">UNSP.RADII</text>
<text x="556.8" y="223.8">REQUIREMENT SPECIFIED</text>
<text x="571.4" y="226.9">UNSP.CHF.</text>
<text x="559.2" y="229.9">0.5 R</text>
<text x="572.3" y="230.1">0.5 X 45</text>
<text x="559.8" y="238">UP TO 10</text>
<text x="576.1" y="238.1">±1.5°</text>
<text x="558.5" y="242.2">10 UP TO 50</text>
<text x="575.5" y="242.3">±0°50'</text>
<text x="557.4" y="250.7">120 UP TO 400</text>
<text x="557.9" y="246.5">50 UP TO 120</text>
<text x="575.5" y="250.7">±0°15'</text>
<text x="575.5" y="246.5">±0°25'</text>
<text x="558.7" y="259.4">0.5 UP TO 3</text>
<text x="559.5" y="263.7">3 UP TO 6</text>
<text x="576.6" y="263.6">±0.2</text>
<text x="576.6" y="259.4">±0.1</text>
<text x="559" y="267.9">6 UP TO 30</text>
<text x="576.6" y="267.9">±0.5</text>
<text x="557.8" y="272.2">30 UP TO 120</text>
<text x="576.6" y="272.2">±0.8</text>
<text x="556.9" y="280.7">315 UP TO 1000</text>
<text x="557.3" y="276.4">120 UP TO 315</text>
<text x="576.6" y="276.4">±1.2</text>
<text x="577.7" y="280.7">±2</text>
<text x="556.4" y="284.9">1000 UP TO 2000</text>
<text x="577.6" y="284.9">±3</text>
<text x="558.9" y="289.2">OVER 2000</text>
<text x="577.7" y="289.3">±4</text>
<text x="560" y="297.9">UP TO 10</text>
<text x="577.1" y="297.9">±1°</text>
<text x="558.5" y="302.1">10 UP TO 50</text>
<text x="575.5" y="302.1">±0°30'</text>
<text x="557.4" y="310.6">120 UP TO 400</text>
<text x="558.2" y="306.3">50 UP TO 120</text>
<text x="575.5" y="310.6">±0°10'</text>
<text x="575.5" y="306.4">±0°20'</text>
<text x="558.8" y="319.2">0.5 UP TO 3</text>
<text x="559.4" y="323.4">3 UP TO 6</text>
<text x="576.6" y="319.2">±0.1</text>
<text x="576.6" y="323.5">±0.1</text>
<text x="558.9" y="327.7">6 UP TO 30</text>
<text x="576.7" y="327.7">±0.2</text>
<text x="557.8" y="332">30 UP TO 120</text>
<text x="576.6" y="332">±0.3</text>
<text x="556.8" y="340.5">315 UP TO 1000</text>
<text x="557.3" y="336.3">120 UP TO 315</text>
<text x="576.6" y="336.3">±0.5</text>
<text x="576.6" y="340.5">±0.8</text>
<text x="415.2" y="346.4">.</text>
<text x="530.3" y="346.5">.</text>
<text x="545.9" y="346.4">.</text>
<text x="556.2" y="344.7">1000 UP TO 2000</text>
<text x="576.6" y="344.7">±1.2</text>
<text x="415.2" y="351.5">.</text>
<text x="530" y="351.3">.</text>
<text x="545.9" y="351.4">.</text>
<text x="558.9" y="349">OVER 2000</text>
<text x="577.6" y="349">±2</text>
</g>
<g font-size="2.4">
<text x="7.7" y="382.7" transform="rotate(-90 7.7 382.7)">Uploading\2022-23\P23Y5\P23Y5B073010.dft</text>
<text x="7.7" y="409.8" transform="rotate(-90 7.7 409.8)">\\srv01043\ExDM</text>
</g>
<g font-size="2.1">
<text x="558.5" y="232.4">UNSPECIFIED TOL.(FAB)</text>
<text x="559.5" y="234.7">FOR ANGULAR IN mm.</text>
<text x="558.6" y="253.9">UNSPECIFIED TOL.(FAB)</text>
<text x="560.7" y="256.3">FOR LINEAR IN mm.</text>
<text x="558.7" y="292.3">UNSPECIFIED TOL.(M/C)</text>
<text x="559.6" y="294.7">FOR ANGULAR IN mm.</text>
<text x="558.7" y="313.7">UNSPECIFIED TOL.(M/C)</text>
<text x="560.6" y="316.1">FOR LINEAR IN mm.</text>
</g>
</svg>
